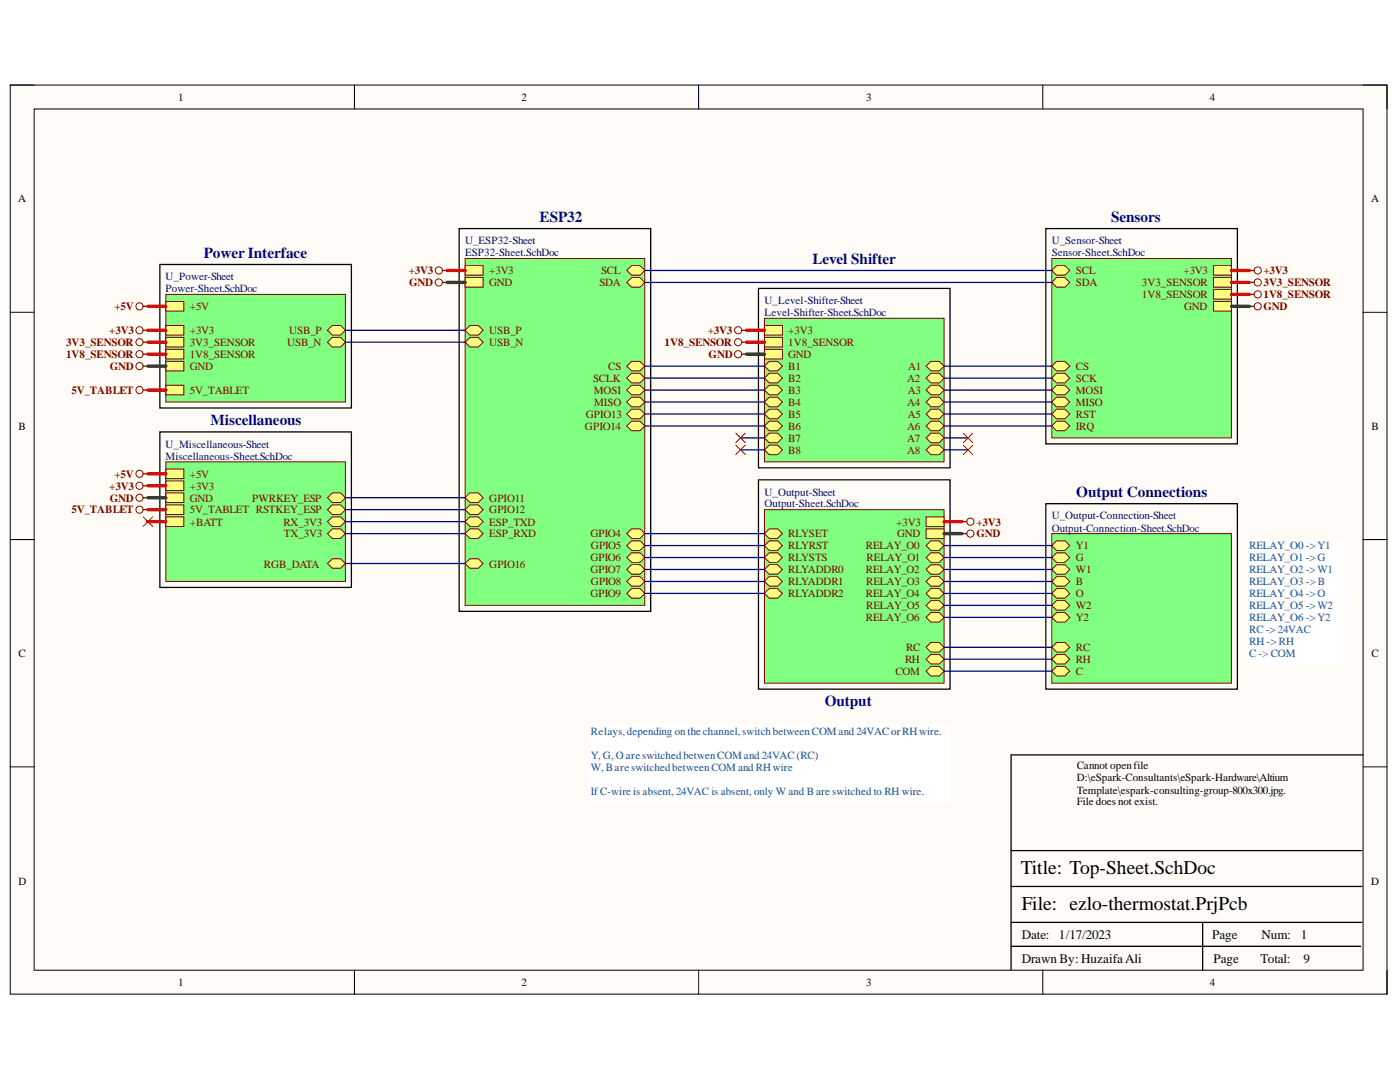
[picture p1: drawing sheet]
<svg xmlns="http://www.w3.org/2000/svg" width="279mm" height="216mm" viewBox="0 0 279 216" stroke-linecap="round" stroke-linejoin="round" font-family="sans-serif">
<path d="M2 17h274.8v181.4h-274.8z" fill-rule="evenodd" fill="#fffcf8"/>
<path d="M2 17h274.8v181.4h-274.8z" fill="none" stroke="#000" stroke-width=".2"/>
<path d="M6.8 21.7h265.2v171.9h-265.2z" fill-rule="evenodd" fill="#fffcf8"/>
<g fill="none" stroke="#000" stroke-width=".2">
<path d="M2 17h4.8M70.7 17v4.7M139.4 17v4.7M208.1 17v4.7M272 17h4.8v4.7M6.8 21.7h265.2v171.9h-265.2zM2 62.3h4.8M272 62.3h4.8M2 107.7h4.8M272 107.7h4.8M2 153h4.8M272 153h4.8"/>
<path d="M70.7 193.6v4.8M139.4 193.6v4.8M208.1 193.6v4.8M276.8 193.6v4.8"/>
</g>
<path d="M272 150.6h-70.2v43M201.8 176.9h70M201.8 169.7h70M201.8 188.8h69.8M201.8 184.1h70M240 184.1v9.5" fill="none" stroke="#000" stroke-width=".25"/>
<path d="M33.1 58.7h35.8v21.5h-35.8z" fill-rule="evenodd" fill="#80ff80"/>
<path d="M33.1 58.7h35.8v21.5h-35.8z" fill="none" stroke="#800000" stroke-width=".2"/>
<path d="M33.1 60.2h3.6v1.9h-3.6z" fill-rule="evenodd" fill="#ffff80"/>
<path d="M33.1 60.2h3.6v1.9h-3.6z" fill="none" stroke="#800000" stroke-width=".2"/>
<path d="M33.1 76.9h3.6v1.9h-3.6z" fill-rule="evenodd" fill="#ffff80"/>
<path d="M33.1 76.9h3.6v1.9h-3.6z" fill="none" stroke="#800000" stroke-width=".2"/>
<path d="M33.1 64.9h3.6v2h-3.6z" fill-rule="evenodd" fill="#ffff80"/>
<path d="M33.1 64.9h3.6v2h-3.6z" fill="none" stroke="#800000" stroke-width=".2"/>
<path d="M33.1 67.3h3.6v1.9h-3.6z" fill-rule="evenodd" fill="#ffff80"/>
<path d="M33.1 67.3h3.6v1.9h-3.6z" fill="none" stroke="#800000" stroke-width=".2"/>
<path d="M33.1 69.7h3.6v1.9h-3.6z" fill-rule="evenodd" fill="#ffff80"/>
<path d="M33.1 69.7h3.6v1.9h-3.6z" fill="none" stroke="#800000" stroke-width=".2"/>
<path d="M33.1 72.1h3.6v1.9h-3.6z" fill-rule="evenodd" fill="#ffff80"/>
<path d="M33.1 72.1h3.6v1.9h-3.6z" fill="none" stroke="#800000" stroke-width=".2"/>
<path d="M65.4 65.9l.9-1h1.7l.9 1-.9 1h-1.7z" fill-rule="evenodd" fill="#ffff80"/>
<path d="M65.4 65.9l.9-1h1.7l.9 1-.9 1h-1.7z" fill="none" stroke="#800000" stroke-width=".2"/>
<path d="M65.4 68.3l.9-1h1.7l.9 1-.9 .9h-1.7z" fill-rule="evenodd" fill="#ffff80"/>
<path d="M65.4 68.3l.9-1h1.7l.9 1-.9 .9h-1.7z" fill="none" stroke="#800000" stroke-width=".2"/>
<path d="M209.9 51.6h35.9v35.8h-35.9z" fill-rule="evenodd" fill="#80ff80"/>
<path d="M209.9 51.6h35.9v35.8h-35.9z" fill="none" stroke="#800000" stroke-width=".2"/>
<path d="M242.2 53h3.6v1.9h-3.6z" fill-rule="evenodd" fill="#ffff80"/>
<path d="M242.2 53h3.6v1.9h-3.6z" fill="none" stroke="#800000" stroke-width=".2"/>
<path d="M242.2 55.4h3.6v1.9h-3.6z" fill-rule="evenodd" fill="#ffff80"/>
<path d="M242.2 55.4h3.6v1.9h-3.6z" fill="none" stroke="#800000" stroke-width=".2"/>
<path d="M242.2 57.8h3.6v1.9h-3.6z" fill-rule="evenodd" fill="#ffff80"/>
<path d="M242.2 57.8h3.6v1.9h-3.6z" fill="none" stroke="#800000" stroke-width=".2"/>
<path d="M242.2 60.2h3.6v1.9h-3.6z" fill-rule="evenodd" fill="#ffff80"/>
<path d="M242.2 60.2h3.6v1.9h-3.6z" fill="none" stroke="#800000" stroke-width=".2"/>
<path d="M210.9 55.4h1.6l1 1-1 .9h-1.6l-1-.9z" fill-rule="evenodd" fill="#ffff80"/>
<path d="M210.9 55.4h1.6l1 1-1 .9h-1.6l-1-.9z" fill="none" stroke="#800000" stroke-width=".2"/>
<path d="M210.9 53h1.6l1 1-1 .9h-1.6l-1-.9z" fill-rule="evenodd" fill="#ffff80"/>
<path d="M210.9 53h1.6l1 1-1 .9h-1.6l-1-.9z" fill="none" stroke="#800000" stroke-width=".2"/>
<path d="M209.9 85l1-1h1.6l1 1-1 1h-1.6z" fill-rule="evenodd" fill="#ffff80"/>
<path d="M209.9 85l1-1h1.6l1 1-1 1h-1.6z" fill="none" stroke="#800000" stroke-width=".2"/>
<path d="M210.9 81.6h1.6l1 1-1 1h-1.6l-1-1z" fill-rule="evenodd" fill="#ffff80"/>
<path d="M210.9 81.6h1.6l1 1-1 1h-1.6l-1-1z" fill="none" stroke="#800000" stroke-width=".2"/>
<path d="M209.9 73.1l1-1h1.6l1 1-1 .9h-1.6z" fill-rule="evenodd" fill="#ffff80"/>
<path d="M209.9 73.1l1-1h1.6l1 1-1 .9h-1.6z" fill="none" stroke="#800000" stroke-width=".2"/>
<path d="M210.9 74.5h1.6l1 1-1 .9h-1.6l-1-.9z" fill-rule="evenodd" fill="#ffff80"/>
<path d="M210.9 74.5h1.6l1 1-1 .9h-1.6l-1-.9z" fill="none" stroke="#800000" stroke-width=".2"/>
<path d="M210.9 76.9h1.6l1 .9-1 1h-1.6l-1-1z" fill-rule="evenodd" fill="#ffff80"/>
<path d="M210.9 76.9h1.6l1 .9-1 1h-1.6l-1-1z" fill="none" stroke="#800000" stroke-width=".2"/>
<path d="M210.9 79.3h1.6l1 .9-1 1h-1.6l-1-1z" fill-rule="evenodd" fill="#ffff80"/>
<path d="M210.9 79.3h1.6l1 .9-1 1h-1.6l-1-1z" fill="none" stroke="#800000" stroke-width=".2"/>
<path d="M152.6 101.7h35.8v34.6h-35.8z" fill-rule="evenodd" fill="#80ff80"/>
<path d="M152.6 101.7h35.8v34.6h-35.8z" fill="none" stroke="#800000" stroke-width=".2"/>
<path d="M184.8 103.1h3.6v1.9h-3.6z" fill-rule="evenodd" fill="#ffff80"/>
<path d="M184.8 103.1h3.6v1.9h-3.6z" fill="none" stroke="#800000" stroke-width=".2"/>
<path d="M184.8 105.5h3.6v1.9h-3.6z" fill-rule="evenodd" fill="#ffff80"/>
<path d="M184.8 105.5h3.6v1.9h-3.6z" fill="none" stroke="#800000" stroke-width=".2"/>
<path d="M152.6 106.5l.9-1h1.7l.9 1-.9 .9h-1.7z" fill-rule="evenodd" fill="#ffff80"/>
<path d="M152.6 106.5l.9-1h1.7l.9 1-.9 .9h-1.7z" fill="none" stroke="#800000" stroke-width=".2"/>
<path d="M152.6 108.9l.9-1h1.7l.9 1-.9 .9h-1.7z" fill-rule="evenodd" fill="#ffff80"/>
<path d="M152.6 108.9l.9-1h1.7l.9 1-.9 .9h-1.7z" fill="none" stroke="#800000" stroke-width=".2"/>
<path d="M152.6 111.2l.9-.9h1.7l.9 .9-.9 1h-1.7z" fill-rule="evenodd" fill="#ffff80"/>
<path d="M152.6 111.2l.9-.9h1.7l.9 .9-.9 1h-1.7z" fill="none" stroke="#800000" stroke-width=".2"/>
<path d="M152.6 113.6l.9-.9h1.7l.9 .9-.9 1h-1.7z" fill-rule="evenodd" fill="#ffff80"/>
<path d="M152.6 113.6l.9-.9h1.7l.9 .9-.9 1h-1.7z" fill="none" stroke="#800000" stroke-width=".2"/>
<path d="M152.6 116l.9-.9h1.7l.9 .9-.9 1h-1.7z" fill-rule="evenodd" fill="#ffff80"/>
<path d="M152.6 116l.9-.9h1.7l.9 .9-.9 1h-1.7z" fill="none" stroke="#800000" stroke-width=".2"/>
<path d="M152.6 118.4l.9-.9h1.7l.9 .9-.9 1h-1.7z" fill-rule="evenodd" fill="#ffff80"/>
<path d="M152.6 118.4l.9-.9h1.7l.9 .9-.9 1h-1.7z" fill="none" stroke="#800000" stroke-width=".2"/>
<path d="M184.8 108.9l1-1h1.7l.9 1-.9 .9h-1.7z" fill-rule="evenodd" fill="#ffff80"/>
<path d="M184.8 108.9l1-1h1.7l.9 1-.9 .9h-1.7z" fill="none" stroke="#800000" stroke-width=".2"/>
<path d="M184.8 111.2l1-.9h1.7l.9 .9-.9 1h-1.7z" fill-rule="evenodd" fill="#ffff80"/>
<path d="M184.8 111.2l1-.9h1.7l.9 .9-.9 1h-1.7z" fill="none" stroke="#800000" stroke-width=".2"/>
<path d="M184.8 113.6l1-.9h1.7l.9 .9-.9 1h-1.7z" fill-rule="evenodd" fill="#ffff80"/>
<path d="M184.8 113.6l1-.9h1.7l.9 .9-.9 1h-1.7z" fill="none" stroke="#800000" stroke-width=".2"/>
<path d="M185.8 115.1h1.7l.9 .9-.9 1h-1.7l-1-1z" fill-rule="evenodd" fill="#ffff80"/>
<path d="M185.8 115.1h1.7l.9 .9-.9 1h-1.7l-1-1z" fill="none" stroke="#800000" stroke-width=".2"/>
<path d="M185.8 117.5h1.7l.9 .9-.9 1h-1.7l-1-1z" fill-rule="evenodd" fill="#ffff80"/>
<path d="M185.8 117.5h1.7l.9 .9-.9 1h-1.7l-1-1z" fill="none" stroke="#800000" stroke-width=".2"/>
<path d="M185.8 119.8h1.7l.9 1-.9 1h-1.7l-1-1z" fill-rule="evenodd" fill="#ffff80"/>
<path d="M185.8 119.8h1.7l.9 1-.9 1h-1.7l-1-1z" fill="none" stroke="#800000" stroke-width=".2"/>
<path d="M185.8 122.2h1.7l.9 1-.9 .9h-1.7l-1-.9z" fill-rule="evenodd" fill="#ffff80"/>
<path d="M185.8 122.2h1.7l.9 1-.9 .9h-1.7l-1-.9z" fill="none" stroke="#800000" stroke-width=".2"/>
<path d="M184.8 129.1l1-.9h1.7l.9 .9-.9 1h-1.7z" fill-rule="evenodd" fill="#ffff80"/>
<path d="M184.8 129.1l1-.9h1.7l.9 .9-.9 1h-1.7z" fill="none" stroke="#800000" stroke-width=".2"/>
<path d="M184.8 131.5l1-.9h1.7l.9 .9-.9 1h-1.7z" fill-rule="evenodd" fill="#ffff80"/>
<path d="M184.8 131.5l1-.9h1.7l.9 .9-.9 1h-1.7z" fill="none" stroke="#800000" stroke-width=".2"/>
<path d="M184.8 133.9l1-.9h1.7l.9 .9-.9 1h-1.7z" fill-rule="evenodd" fill="#ffff80"/>
<path d="M184.8 133.9l1-.9h1.7l.9 .9-.9 1h-1.7z" fill="none" stroke="#800000" stroke-width=".2"/>
<path d="M209.9 106.5h35.9v29.8h-35.9z" fill-rule="evenodd" fill="#80ff80"/>
<path d="M209.9 106.5h35.9v29.8h-35.9z" fill="none" stroke="#800000" stroke-width=".2"/>
<path d="M209.9 108.9l1-1h1.6l1 1-1 .9h-1.6z" fill-rule="evenodd" fill="#ffff80"/>
<path d="M209.9 108.9l1-1h1.6l1 1-1 .9h-1.6z" fill="none" stroke="#800000" stroke-width=".2"/>
<path d="M209.9 111.2l1-.9h1.6l1 .9-1 1h-1.6z" fill-rule="evenodd" fill="#ffff80"/>
<path d="M209.9 111.2l1-.9h1.6l1 .9-1 1h-1.6z" fill="none" stroke="#800000" stroke-width=".2"/>
<path d="M209.9 113.6l1-.9h1.6l1 .9-1 1h-1.6z" fill-rule="evenodd" fill="#ffff80"/>
<path d="M209.9 113.6l1-.9h1.6l1 .9-1 1h-1.6z" fill="none" stroke="#800000" stroke-width=".2"/>
<path d="M209.9 129.1l1-.9h1.6l1 .9-1 1h-1.6z" fill-rule="evenodd" fill="#ffff80"/>
<path d="M209.9 129.1l1-.9h1.6l1 .9-1 1h-1.6z" fill="none" stroke="#800000" stroke-width=".2"/>
<path d="M209.9 131.5l1-.9h1.6l1 .9-1 1h-1.6z" fill-rule="evenodd" fill="#ffff80"/>
<path d="M209.9 131.5l1-.9h1.6l1 .9-1 1h-1.6z" fill="none" stroke="#800000" stroke-width=".2"/>
<path d="M210.9 115.1h1.6l1 .9-1 1h-1.6l-1-1z" fill-rule="evenodd" fill="#ffff80"/>
<path d="M210.9 115.1h1.6l1 .9-1 1h-1.6l-1-1z" fill="none" stroke="#800000" stroke-width=".2"/>
<path d="M210.9 117.5h1.6l1 .9-1 1h-1.6l-1-1z" fill-rule="evenodd" fill="#ffff80"/>
<path d="M210.9 117.5h1.6l1 .9-1 1h-1.6l-1-1z" fill="none" stroke="#800000" stroke-width=".2"/>
<path d="M210.9 119.8h1.6l1 1-1 1h-1.6l-1-1z" fill-rule="evenodd" fill="#ffff80"/>
<path d="M210.9 119.8h1.6l1 1-1 1h-1.6l-1-1z" fill="none" stroke="#800000" stroke-width=".2"/>
<path d="M210.9 122.2h1.6l1 1-1 .9h-1.6l-1-.9z" fill-rule="evenodd" fill="#ffff80"/>
<path d="M210.9 122.2h1.6l1 1-1 .9h-1.6l-1-.9z" fill="none" stroke="#800000" stroke-width=".2"/>
<path d="M209.9 133.9l1-.9h1.6l1 .9-1 1h-1.6z" fill-rule="evenodd" fill="#ffff80"/>
<path d="M209.9 133.9l1-.9h1.6l1 .9-1 1h-1.6z" fill="none" stroke="#800000" stroke-width=".2"/>
<path d="M152.6 63.5h35.8v28.7h-35.8z" fill-rule="evenodd" fill="#80ff80"/>
<path d="M152.6 63.5h35.8v28.7h-35.8z" fill="none" stroke="#800000" stroke-width=".2"/>
<path d="M152.6 64.9h3.5v2h-3.5z" fill-rule="evenodd" fill="#ffff80"/>
<path d="M152.6 64.9h3.5v2h-3.5z" fill="none" stroke="#800000" stroke-width=".2"/>
<path d="M152.6 67.3h3.5v1.9h-3.5z" fill-rule="evenodd" fill="#ffff80"/>
<path d="M152.6 67.3h3.5v1.9h-3.5z" fill="none" stroke="#800000" stroke-width=".2"/>
<path d="M152.6 69.7h3.5v1.9h-3.5z" fill-rule="evenodd" fill="#ffff80"/>
<path d="M152.6 69.7h3.5v1.9h-3.5z" fill="none" stroke="#800000" stroke-width=".2"/>
<path d="M184.8 73.1l1-1h1.7l.9 1-.9 .9h-1.7z" fill-rule="evenodd" fill="#ffff80"/>
<path d="M184.8 73.1l1-1h1.7l.9 1-.9 .9h-1.7z" fill="none" stroke="#800000" stroke-width=".2"/>
<path d="M185.8 74.5h1.7l.9 1-.9 .9h-1.7l-1-.9z" fill-rule="evenodd" fill="#ffff80"/>
<path d="M185.8 74.5h1.7l.9 1-.9 .9h-1.7l-1-.9z" fill="none" stroke="#800000" stroke-width=".2"/>
<path d="M185.8 76.9h1.7l.9 .9-.9 1h-1.7l-1-1z" fill-rule="evenodd" fill="#ffff80"/>
<path d="M185.8 76.9h1.7l.9 .9-.9 1h-1.7l-1-1z" fill="none" stroke="#800000" stroke-width=".2"/>
<path d="M185.8 79.3h1.7l.9 .9-.9 1h-1.7l-1-1z" fill-rule="evenodd" fill="#ffff80"/>
<path d="M185.8 79.3h1.7l.9 .9-.9 1h-1.7l-1-1z" fill="none" stroke="#800000" stroke-width=".2"/>
<path d="M185.8 81.6h1.7l.9 1-.9 1h-1.7l-1-1z" fill-rule="evenodd" fill="#ffff80"/>
<path d="M185.8 81.6h1.7l.9 1-.9 1h-1.7l-1-1z" fill="none" stroke="#800000" stroke-width=".2"/>
<path d="M184.8 85l1-1h1.7l.9 1-.9 1h-1.7z" fill-rule="evenodd" fill="#ffff80"/>
<path d="M184.8 85l1-1h1.7l.9 1-.9 1h-1.7z" fill="none" stroke="#800000" stroke-width=".2"/>
<path d="M184.8 87.4l1-1h1.7l.9 1-.9 .9h-1.7z" fill-rule="evenodd" fill="#ffff80"/>
<path d="M184.8 87.4l1-1h1.7l.9 1-.9 .9h-1.7z" fill="none" stroke="#800000" stroke-width=".2"/>
<path d="M184.8 89.8l1-1h1.7l.9 1-.9 .9h-1.7z" fill-rule="evenodd" fill="#ffff80"/>
<path d="M184.8 89.8l1-1h1.7l.9 1-.9 .9h-1.7z" fill="none" stroke="#800000" stroke-width=".2"/>
<path d="M152.6 73.1l.9-1h1.7l.9 1-.9 .9h-1.7z" fill-rule="evenodd" fill="#ffff80"/>
<path d="M152.6 73.1l.9-1h1.7l.9 1-.9 .9h-1.7z" fill="none" stroke="#800000" stroke-width=".2"/>
<path d="M152.6 75.4l.9-.9h1.7l.9 .9-.9 1h-1.7z" fill-rule="evenodd" fill="#ffff80"/>
<path d="M152.6 75.4l.9-.9h1.7l.9 .9-.9 1h-1.7z" fill="none" stroke="#800000" stroke-width=".2"/>
<path d="M152.6 77.8l.9-.9h1.7l.9 .9-.9 1h-1.7z" fill-rule="evenodd" fill="#ffff80"/>
<path d="M152.6 77.8l.9-.9h1.7l.9 .9-.9 1h-1.7z" fill="none" stroke="#800000" stroke-width=".2"/>
<path d="M152.6 80.2l.9-.9h1.7l.9 .9-.9 1h-1.7z" fill-rule="evenodd" fill="#ffff80"/>
<path d="M152.6 80.2l.9-.9h1.7l.9 .9-.9 1h-1.7z" fill="none" stroke="#800000" stroke-width=".2"/>
<path d="M152.6 82.6l.9-.9h1.7l.9 .9-.9 1h-1.7z" fill-rule="evenodd" fill="#ffff80"/>
<path d="M152.6 82.6l.9-.9h1.7l.9 .9-.9 1h-1.7z" fill="none" stroke="#800000" stroke-width=".2"/>
<path d="M152.6 85l.9-1h1.7l.9 1-.9 1h-1.7z" fill-rule="evenodd" fill="#ffff80"/>
<path d="M152.6 85l.9-1h1.7l.9 1-.9 1h-1.7z" fill="none" stroke="#800000" stroke-width=".2"/>
<path d="M152.6 87.4l.9-1h1.7l.9 1-.9 .9h-1.7z" fill-rule="evenodd" fill="#ffff80"/>
<path d="M152.6 87.4l.9-1h1.7l.9 1-.9 .9h-1.7z" fill="none" stroke="#800000" stroke-width=".2"/>
<path d="M152.6 89.8l.9-1h1.7l.9 1-.9 .9h-1.7z" fill-rule="evenodd" fill="#ffff80"/>
<path d="M152.6 89.8l.9-1h1.7l.9 1-.9 .9h-1.7z" fill="none" stroke="#800000" stroke-width=".2"/>
<path d="M92.8 51.6h35.9v69.2h-35.9z" fill-rule="evenodd" fill="#80ff80"/>
<path d="M92.8 51.6h35.9v69.2h-35.9z" fill="none" stroke="#800000" stroke-width=".2"/>
<path d="M92.8 53h3.6v1.9h-3.6z" fill-rule="evenodd" fill="#ffff80"/>
<path d="M92.8 53h3.6v1.9h-3.6z" fill="none" stroke="#800000" stroke-width=".2"/>
<path d="M92.8 55.4h3.6v1.9h-3.6z" fill-rule="evenodd" fill="#ffff80"/>
<path d="M92.8 55.4h3.6v1.9h-3.6z" fill="none" stroke="#800000" stroke-width=".2"/>
<path d="M92.8 65.9l1-1h1.7l.9 1-.9 1h-1.7z" fill-rule="evenodd" fill="#ffff80"/>
<path d="M92.8 65.9l1-1h1.7l.9 1-.9 1h-1.7z" fill="none" stroke="#800000" stroke-width=".2"/>
<path d="M92.8 68.3l1-1h1.7l.9 1-.9 .9h-1.7z" fill-rule="evenodd" fill="#ffff80"/>
<path d="M92.8 68.3l1-1h1.7l.9 1-.9 .9h-1.7z" fill="none" stroke="#800000" stroke-width=".2"/>
<path d="M92.8 99.3l1-.9h1.7l.9 .9-.9 1h-1.7z" fill-rule="evenodd" fill="#ffff80"/>
<path d="M92.8 99.3l1-.9h1.7l.9 .9-.9 1h-1.7z" fill="none" stroke="#800000" stroke-width=".2"/>
<path d="M92.8 101.7l1-1h1.7l.9 1-.9 1h-1.7z" fill-rule="evenodd" fill="#ffff80"/>
<path d="M92.8 101.7l1-1h1.7l.9 1-.9 1h-1.7z" fill="none" stroke="#800000" stroke-width=".2"/>
<path d="M92.8 104.1l1-1h1.7l.9 1-.9 .9h-1.7z" fill-rule="evenodd" fill="#ffff80"/>
<path d="M92.8 104.1l1-1h1.7l.9 1-.9 .9h-1.7z" fill="none" stroke="#800000" stroke-width=".2"/>
<path d="M92.8 106.5l1-1h1.7l.9 1-.9 .9h-1.7z" fill-rule="evenodd" fill="#ffff80"/>
<path d="M92.8 106.5l1-1h1.7l.9 1-.9 .9h-1.7z" fill="none" stroke="#800000" stroke-width=".2"/>
<path d="M92.8 112.4l1-.9h1.7l.9 .9-.9 1h-1.7z" fill-rule="evenodd" fill="#ffff80"/>
<path d="M92.8 112.4l1-.9h1.7l.9 .9-.9 1h-1.7z" fill="none" stroke="#800000" stroke-width=".2"/>
<path d="M125.1 54l.9-1h1.7l1 1-1 .9h-1.7z" fill-rule="evenodd" fill="#ffff80"/>
<path d="M125.1 54l.9-1h1.7l1 1-1 .9h-1.7z" fill="none" stroke="#800000" stroke-width=".2"/>
<path d="M125.1 56.4l.9-1h1.7l1 1-1 .9h-1.7z" fill-rule="evenodd" fill="#ffff80"/>
<path d="M125.1 56.4l.9-1h1.7l1 1-1 .9h-1.7z" fill="none" stroke="#800000" stroke-width=".2"/>
<path d="M125.1 73.1l.9-1h1.7l1 1-1 .9h-1.7z" fill-rule="evenodd" fill="#ffff80"/>
<path d="M125.1 73.1l.9-1h1.7l1 1-1 .9h-1.7z" fill="none" stroke="#800000" stroke-width=".2"/>
<path d="M125.1 75.4l.9-.9h1.7l1 .9-1 1h-1.7z" fill-rule="evenodd" fill="#ffff80"/>
<path d="M125.1 75.4l.9-.9h1.7l1 .9-1 1h-1.7z" fill="none" stroke="#800000" stroke-width=".2"/>
<path d="M125.1 77.8l.9-.9h1.7l1 .9-1 1h-1.7z" fill-rule="evenodd" fill="#ffff80"/>
<path d="M125.1 77.8l.9-.9h1.7l1 .9-1 1h-1.7z" fill="none" stroke="#800000" stroke-width=".2"/>
<path d="M125.1 80.2l.9-.9h1.7l1 .9-1 1h-1.7z" fill-rule="evenodd" fill="#ffff80"/>
<path d="M125.1 80.2l.9-.9h1.7l1 .9-1 1h-1.7z" fill="none" stroke="#800000" stroke-width=".2"/>
<path d="M125.1 82.6l.9-.9h1.7l1 .9-1 1h-1.7z" fill-rule="evenodd" fill="#ffff80"/>
<path d="M125.1 82.6l.9-.9h1.7l1 .9-1 1h-1.7z" fill="none" stroke="#800000" stroke-width=".2"/>
<path d="M125.1 85l.9-1h1.7l1 1-1 1h-1.7z" fill-rule="evenodd" fill="#ffff80"/>
<path d="M125.1 85l.9-1h1.7l1 1-1 1h-1.7z" fill="none" stroke="#800000" stroke-width=".2"/>
<path d="M125.1 106.5l.9-1h1.7l1 1-1 .9h-1.7z" fill-rule="evenodd" fill="#ffff80"/>
<path d="M125.1 106.5l.9-1h1.7l1 1-1 .9h-1.7z" fill="none" stroke="#800000" stroke-width=".2"/>
<path d="M125.1 108.9l.9-1h1.7l1 1-1 .9h-1.7z" fill-rule="evenodd" fill="#ffff80"/>
<path d="M125.1 108.9l.9-1h1.7l1 1-1 .9h-1.7z" fill="none" stroke="#800000" stroke-width=".2"/>
<path d="M125.1 111.2l.9-.9h1.7l1 .9-1 1h-1.7z" fill-rule="evenodd" fill="#ffff80"/>
<path d="M125.1 111.2l.9-.9h1.7l1 .9-1 1h-1.7z" fill="none" stroke="#800000" stroke-width=".2"/>
<path d="M125.1 113.6l.9-.9h1.7l1 .9-1 1h-1.7z" fill-rule="evenodd" fill="#ffff80"/>
<path d="M125.1 113.6l.9-.9h1.7l1 .9-1 1h-1.7z" fill="none" stroke="#800000" stroke-width=".2"/>
<path d="M125.1 116l.9-.9h1.7l1 .9-1 1h-1.7z" fill-rule="evenodd" fill="#ffff80"/>
<path d="M125.1 116l.9-.9h1.7l1 .9-1 1h-1.7z" fill="none" stroke="#800000" stroke-width=".2"/>
<path d="M125.1 118.4l.9-.9h1.7l1 .9-1 1h-1.7z" fill-rule="evenodd" fill="#ffff80"/>
<g fill="none" stroke="#800000" stroke-width=".2">
<path d="M125.1 118.4l.9-.9h1.7l1 .9-1 1h-1.7z"/>
<circle cx="87.6" cy="54" r=".72"/>
<circle cx="87.6" cy="56.4" r=".72"/>
<circle cx="251" cy="54" r=".72"/>
<circle cx="251" cy="56.4" r=".72"/>
<circle cx="251" cy="58.7" r=".72"/>
<circle cx="27.8" cy="73.1" r=".72"/>
<circle cx="27.8" cy="70.7" r=".72"/>
<circle cx="27.8" cy="61.1" r=".72"/>
<circle cx="27.8" cy="65.9" r=".72"/>
<circle cx="27.8" cy="68.3" r=".72"/>
<circle cx="27.8" cy="77.8" r=".72"/>
<circle cx="147.3" cy="70.7" r=".72"/>
<circle cx="147.3" cy="65.9" r=".72"/>
<circle cx="147.3" cy="68.3" r=".72"/>
<circle cx="251" cy="61.1" r=".72"/>
<circle cx="27.8" cy="94.5" r=".72"/>
<circle cx="27.8" cy="96.9" r=".72"/>
<circle cx="27.8" cy="99.3" r=".72"/>
<circle cx="27.8" cy="101.7" r=".72"/>
</g>
<g fill="none" stroke="#800000" stroke-width=".25">
<path d="M88.3 54h.9M88.3 56.4h.9M249.3 54h1M249.3 56.4h1M249.3 58.7h1M28.6 65.9h.9M28.6 73.1h.9M28.6 70.7h.9M28.6 61.1h.9M28.6 68.3h.9M28.6 77.8h.9M148 65.9h1"/>
<path d="M148 70.7h1M148 68.3h1M249.3 61.1h1M28.6 96.9h.9M28.6 99.3h.9M28.6 94.5h.9M28.6 101.7h.9"/>
</g>
<path d="M146.8 86.4l1.9 1.9M146.8 88.8l1.9 1.9M148.7 86.4l-1.9 1.9M148.7 88.8l-1.9 1.9M192.2 86.4l1.9 1.9M192.2 88.8l1.9 1.9M194.1 86.4l-1.9 1.9M194.1 88.8l-1.9 1.9" fill="none" stroke="#f00" stroke-width=".2"/>
<path d="M33.1 92.2h35.8v23.8h-35.8z" fill-rule="evenodd" fill="#80ff80"/>
<path d="M33.1 92.2h35.8v23.8h-35.8z" fill="none" stroke="#800000" stroke-width=".2"/>
<path d="M33.1 93.6h3.6v1.9h-3.6z" fill-rule="evenodd" fill="#ffff80"/>
<path d="M33.1 93.6h3.6v1.9h-3.6z" fill="none" stroke="#800000" stroke-width=".2"/>
<path d="M33.1 96h3.6v1.9h-3.6z" fill-rule="evenodd" fill="#ffff80"/>
<path d="M33.1 96h3.6v1.9h-3.6z" fill="none" stroke="#800000" stroke-width=".2"/>
<path d="M33.1 98.4h3.6v1.9h-3.6z" fill-rule="evenodd" fill="#ffff80"/>
<path d="M33.1 98.4h3.6v1.9h-3.6z" fill="none" stroke="#800000" stroke-width=".2"/>
<path d="M33.1 100.7h3.6v2h-3.6z" fill-rule="evenodd" fill="#ffff80"/>
<path d="M33.1 100.7h3.6v2h-3.6z" fill="none" stroke="#800000" stroke-width=".2"/>
<path d="M65.4 99.3l.9-.9h1.7l.9 .9-.9 1h-1.7z" fill-rule="evenodd" fill="#ffff80"/>
<path d="M65.4 99.3l.9-.9h1.7l.9 .9-.9 1h-1.7z" fill="none" stroke="#800000" stroke-width=".2"/>
<path d="M65.4 101.7l.9-1h1.7l.9 1-.9 1h-1.7z" fill-rule="evenodd" fill="#ffff80"/>
<path d="M65.4 101.7l.9-1h1.7l.9 1-.9 1h-1.7z" fill="none" stroke="#800000" stroke-width=".2"/>
<path d="M65.4 104.1l.9-1h1.7l.9 1-.9 .9h-1.7z" fill-rule="evenodd" fill="#ffff80"/>
<path d="M65.4 104.1l.9-1h1.7l.9 1-.9 .9h-1.7z" fill="none" stroke="#800000" stroke-width=".2"/>
<path d="M65.4 106.5l.9-1h1.7l.9 1-.9 .9h-1.7z" fill-rule="evenodd" fill="#ffff80"/>
<path d="M65.4 106.5l.9-1h1.7l.9 1-.9 .9h-1.7z" fill="none" stroke="#800000" stroke-width=".2"/>
<path d="M65.4 112.4l.9-.9h1.7l.9 .9-.9 1h-1.7z" fill-rule="evenodd" fill="#ffff80"/>
<path d="M65.4 112.4l.9-.9h1.7l.9 .9-.9 1h-1.7z" fill="none" stroke="#800000" stroke-width=".2"/>
<path d="M33.1 103.1h3.6v1.9h-3.6z" fill-rule="evenodd" fill="#ffff80"/>
<g fill="none" stroke="#800000" stroke-width=".2">
<path d="M33.1 103.1h3.6v1.9h-3.6z"/>
<circle cx="193.7" cy="104.1" r=".71"/>
<circle cx="193.7" cy="106.5" r=".72"/>
</g>
<path d="M28.6 103.1l1.9 1.9M30.5 103.1l-1.9 1.9" fill="none" stroke="#f00" stroke-width=".2"/>
<path d="M31.9 52.8h38.2v28.6h-38.2zM91.6 45.6h38.3v76.4h-38.3zM151.4 57.6h38.2v35.7h-38.2zM208.7 45.6h38.2v43h-38.2zM31.9 86.2h38.2v31h-38.2zM151.4 95.7h38.2v41.8h-38.2zM208.7 100.5h38.2v37h-38.2z" fill="none" stroke="#000" stroke-width=".25"/>
<path d="M192 104.1h.9M192 106.5h.9" fill="none" stroke="#800000" stroke-width=".25"/>
<g fill="none" stroke="#f00" stroke-width=".68">
<path d="M89.2 54h3.6M245.8 54h3.5M245.8 56.4h3.5M245.8 58.7h3.5M29.5 65.9h3.6M29.5 68.3h3.6M29.5 70.7h3.6M29.5 61.1h3.6M29.5 77.8h3.6M149 65.9h3.6M149 68.3h3.6M29.5 96.9h3.6"/>
<path d="M29.5 94.5h3.6M29.5 101.7h3.6M29.5 104.1h3.6M188.4 104.1h3.6"/>
</g>
<path d="M89.2 56.4h3.6M29.5 73.1h3.6M149 70.7h3.6M245.8 61.1h3.5M29.5 99.3h3.6M188.4 106.5h3.6" fill="none" stroke="#274e13" stroke-width=".68"/>
<g fill="none" stroke="#000080" stroke-width=".25">
<path d="M128.7 54h81.2M128.7 56.4h81.2M68.9 65.9h23.9M68.9 68.3h23.9M128.7 73.1h23.9M128.7 75.4h23.9M128.7 77.8h23.9M188.4 73.1h21.5M188.4 75.5h21.5M188.4 77.8h21.5M68.9 99.3h23.9M128.7 80.2h23.9"/>
<path d="M128.7 82.6h23.9M128.7 85h23.9M147.8 87.4h4.8M147.8 89.8h4.8M188.4 80.2h21.5M188.4 82.6h21.5M188.4 85h21.5M188.4 87.4h4.8M188.4 89.8h4.8M68.9 101.7h23.9M68.9 104.1h23.9M68.9 106.5h23.9"/>
<path d="M68.9 112.4h23.9M128.7 106.5h23.9M128.7 108.9h23.9M128.7 111.2h23.9M128.7 113.6h23.9M128.7 118.4h23.9M128.7 116h23.9M188.4 108.9h21.5M188.4 111.2h21.5M188.4 113.6h21.5M188.4 116h21.5M188.4 118.4h21.5"/>
<path d="M188.4 120.8h21.5M188.4 123.2h21.5M188.4 129.1h21.5M188.4 131.5h21.5M188.4 133.9h21.5"/>
</g>
<path d="M117.9 144.7h71.7v15.5h-71.7z" fill-rule="evenodd" fill="#fff"/>
<path d="M117.9 144.7h71.7v15.5h-71.7z" fill="none" stroke="#fff" stroke-width=".2"/>
<path d="M249.3 107.7h19.1v25h-19.1z" fill-rule="evenodd" fill="#fff"/>
<path d="M249.3 107.7h19.1v25h-19.1z" fill="none" stroke="#fff" stroke-width=".2"/>
<g font-size="3.9">
<text x="203.7" y="174.4">Title: Top-Sheet.SchDoc</text>
<text x="203.9" y="181.6">File: ezlo-thermostat.PrjPcb</text>
</g>
<g font-size="3" fill="#0b0b8e">
<text x="107.7" y="44.2">ESP32</text>
<text x="221.7" y="44.2">Sensors</text>
<text x="40.7" y="51.4">Power Interface</text>
<text x="162.1" y="52.6">Level Shifter</text>
<text x="42" y="84.9">Miscellaneous</text>
<text x="214.8" y="99.1">Output Connections</text>
<text x="164.6" y="140.9">Output</text>
</g>
<g font-size="2.6">
<text x="203.9" y="187.3">Date:</text>
<text x="211.3" y="187.3">1/17/2023</text>
<text x="241.9" y="187.3">Page</text>
<text x="251.7" y="187.3">Num:</text>
<text x="259.6" y="187.3">1</text>
<text x="203.9" y="192.1">Drawn By: HuzaifaAli</text>
<text x="242.2" y="192.1">Page</text>
<text x="251.6" y="192.1">Total:</text>
<text x="260.1" y="192.1">9</text>
</g>
<g font-size="2.2">
<text x="35.6" y="20.1">1</text>
<text x="104.1" y="20.1">2</text>
<text x="172.9" y="20.1">3</text>
<text x="241.4" y="20.1">4</text>
<text x="3.6" y="40.4">A</text>
<text x="273.6" y="40.4">A</text>
<text x="3.7" y="85.7">B</text>
<text x="273.7" y="85.7">B</text>
<text x="3.7" y="131.1">C</text>
<text x="273.7" y="131.1">C</text>
<text x="214.9" y="153.5">Cannot openfile</text>
<text x="214.9" y="155.9">D:\eSpark-Consultants\eSpark-Hardware\Altium</text>
<text x="214.9" y="158.3">Template\espark-consulting-group-800x300.jpg.</text>
<text x="214.9" y="160.7">File does not exist.</text>
<text x="3.7" y="176.5">D</text>
<text x="273.6" y="176.5">D</text>
<text x="35.6" y="196.8">1</text>
<text x="104.1" y="196.8">2</text>
<text x="172.9" y="196.8">3</text>
<text x="241.4" y="196.8">4</text>
</g>
<g font-size="2.2" fill="#000080">
<text x="92.8" y="48.7">U_ESP32-Sheet</text>
<text x="92.8" y="51.2">ESP32-Sheet.SchDoc</text>
<text x="209.9" y="48.7">U_Sensor-Sheet</text>
<text x="209.9" y="51.2">Sensor-Sheet.SchDoc</text>
<text x="33.1" y="55.9">U_Power-Sheet</text>
<text x="33.1" y="58.3">Power-Sheet.SchDoc</text>
<text x="152.6" y="60.7">U_Level-Shifter-Sheet</text>
<text x="152.6" y="63.1">Level-Shifter-Sheet.SchDoc</text>
<text x="33.1" y="89.3">U_Miscellaneous-Sheet</text>
<text x="33.1" y="91.7">Miscellaneous-Sheet.SchDoc</text>
<text x="152.6" y="98.9">U_Output-Sheet</text>
<text x="152.6" y="101.3">Output-Sheet.SchDoc</text>
<text x="209.9" y="103.6">U_Output-Connection-Sheet</text>
<text x="209.9" y="106.1">Output-Connection-Sheet.SchDoc</text>
</g>
<g font-size="2.2" fill="#800000">
<text x="81.6" y="54.7">+3V3</text>
<text x="81.7" y="57.1">GND</text>
<text x="97.6" y="54.7">+3V3</text>
<text x="97.6" y="57.1">GND</text>
<text x="119.6" y="57.1">SDA</text>
<text x="120" y="54.7">SCL</text>
<text x="214.7" y="57.1">SDA</text>
<text x="214.7" y="54.7">SCL</text>
<text x="227.9" y="57.1">3V3_SENSOR</text>
<text x="227.9" y="59.5">1V8_SENSOR</text>
<text x="236.2" y="54.7">+3V3</text>
<text x="252.2" y="54.7">+3V3</text>
<text x="252.2" y="57.1">3V3_SENSOR</text>
<text x="252.2" y="59.5">1V8_SENSOR</text>
<text x="22.8" y="61.9">+5V</text>
<text x="37.9" y="61.9">+5V</text>
<text x="236.4" y="61.9">GND</text>
<text x="252.2" y="61.9">GND</text>
<text x="13.2" y="69.1">3V3_SENSOR</text>
<text x="13.2" y="71.4">1V8_SENSOR</text>
<text x="21.8" y="66.6">+3V3</text>
<text x="37.9" y="66.6">+3V3</text>
<text x="37.9" y="69.1">3V3_SENSOR</text>
<text x="37.9" y="71.4">1V8_SENSOR</text>
<text x="57.3" y="69.1">USB_N</text>
<text x="57.7" y="66.6">USB_P</text>
<text x="97.6" y="66.6">USB_P</text>
<text x="97.6" y="69.1">USB_N</text>
<text x="132.6" y="69.1">1V8_SENSOR</text>
<text x="141.3" y="66.6">+3V3</text>
<text x="141.4" y="71.4">GND</text>
<text x="157.3" y="66.6">+3V3</text>
<text x="157.3" y="69.1">1V8_SENSOR</text>
<text x="157.3" y="71.4">GND</text>
<text x="21.9" y="73.8">GND</text>
<text x="37.9" y="73.8">GND</text>
<text x="118.3" y="76.2">SCLK</text>
<text x="121.4" y="73.8">CS</text>
<text x="157.3" y="73.8">B1</text>
<text x="157.3" y="76.2">B2</text>
<text x="181.1" y="76.2">A2</text>
<text x="181.2" y="73.8">A1</text>
<text x="214.7" y="73.8">CS</text>
<text x="214.7" y="76.2">SCK</text>
<text x="14.3" y="78.6">5V_TABLET</text>
<text x="37.9" y="78.6">5V_TABLET</text>
<text x="116.9" y="83.3">GPIO13</text>
<text x="118.5" y="78.6">MOSI</text>
<text x="118.6" y="81">MISO</text>
<text x="157.3" y="78.6">B3</text>
<text x="157.3" y="81">B4</text>
<text x="157.3" y="83.3">B5</text>
<text x="181.1" y="81">A4</text>
<text x="181.2" y="78.6">A3</text>
<text x="181.2" y="83.3">A5</text>
<text x="214.7" y="83.3">RST</text>
<text x="214.7" y="78.6">MOSI</text>
<text x="214.7" y="81">MISO</text>
<text x="116.7" y="85.7">GPIO14</text>
<text x="157.3" y="85.7">B6</text>
<text x="157.3" y="88.2">B7</text>
<text x="181.1" y="85.7">A6</text>
<text x="181.1" y="88.2">A7</text>
<text x="214.7" y="85.7">IRQ</text>
<text x="22.8" y="95.3">+5V</text>
<text x="37.9" y="95.3">+5V</text>
<text x="157.3" y="90.5">B8</text>
<text x="181.1" y="90.5">A8</text>
<text x="21.8" y="97.7">+3V3</text>
<text x="21.9" y="100.1">GND</text>
<text x="37.9" y="97.7">+3V3</text>
<text x="37.9" y="100.1">GND</text>
<text x="50.3" y="100.1">PWRKEY_ESP</text>
<text x="97.6" y="100.1">GPIO11</text>
<text x="14.3" y="102.4">5V_TABLET</text>
<text x="37.9" y="102.4">5V_TABLET RSTKEY_ESP</text>
<text x="37.9" y="104.9">+BATT</text>
<text x="56.6" y="104.9">RX_3V3</text>
<text x="56.6" y="107.2">TX_3V3</text>
<text x="97.6" y="102.4">GPIO12</text>
<text x="97.6" y="104.9">ESP_TXD</text>
<text x="97.6" y="107.2">ESP_RXD</text>
<text x="117.8" y="107.2">GPIO4</text>
<text x="157.3" y="107.2">RLYSET</text>
<text x="178.9" y="104.9">+3V3</text>
<text x="179" y="107.2">GND</text>
<text x="194.9" y="104.9">+3V3</text>
<text x="194.9" y="107.2">GND</text>
<text x="52.7" y="113.2">RGB_DATA</text>
<text x="97.6" y="113.2">GPIO16</text>
<text x="117.8" y="112">GPIO6</text>
<text x="117.9" y="109.6">GPIO5</text>
<text x="157.3" y="109.6">RLYRST</text>
<text x="157.3" y="112">RLYSTS</text>
<text x="172.8" y="109.6">RELAY_O0</text>
<text x="173" y="112">RELAY_O1</text>
<text x="214.7" y="109.6">Y1</text>
<text x="214.7" y="112">G</text>
<text x="117.8" y="114.4">GPIO7</text>
<text x="117.8" y="119.2">GPIO9</text>
<text x="117.9" y="116.8">GPIO8</text>
<text x="157.3" y="114.4">RLYADDR0</text>
<text x="157.3" y="116.8">RLYADDR1</text>
<text x="157.3" y="119.2">RLYADDR2</text>
<text x="172.8" y="114.4">RELAY_O2</text>
<text x="172.8" y="119.2">RELAY_O4</text>
<text x="172.9" y="116.8">RELAY_O3</text>
<text x="214.7" y="114.4">W1</text>
<text x="214.7" y="116.8">B</text>
<text x="214.7" y="119.2">O</text>
<text x="172.8" y="124">RELAY_O6</text>
<text x="172.9" y="121.5">RELAY_O5</text>
<text x="214.7" y="121.5">W2</text>
<text x="214.7" y="124">Y2</text>
<text x="180.8" y="129.9">RC</text>
<text x="214.7" y="129.9">RC</text>
<text x="178.7" y="134.7">COM</text>
<text x="180.6" y="132.3">RH</text>
<text x="214.7" y="132.3">RH</text>
<text x="214.7" y="134.7">C</text>
</g>
<g font-size="2.2" fill="#0b5394">
<text x="249.3" y="109.6">RELAY_O0 -&gt;Y1</text>
<text x="249.3" y="112">RELAY_O1 -&gt;G</text>
<text x="249.3" y="114.4">RELAY_O2 -&gt;W1</text>
<text x="249.3" y="116.8">RELAY_O3 -&gt;B</text>
<text x="249.3" y="119.2">RELAY_O4 -&gt;O</text>
<text x="249.3" y="121.5">RELAY_O5 -&gt;W2</text>
<text x="249.3" y="124">RELAY_O6 -&gt;Y2</text>
<text x="249.3" y="126.3">RC -&gt; 24VAC</text>
<text x="249.3" y="128.7">RH -&gt; RH</text>
<text x="249.3" y="131.1">C -&gt; COM</text>
<text x="117.9" y="146.6">Relays,depending on thechannel,switchbetweenCOM and 24VACorRHwire.</text>
<text x="117.9" y="151.4">Y, G, Oare switchedbetwenCOM and 24VAC(RC)</text>
<text x="117.9" y="153.8">W, Bare switchedbetweenCOM and RHwire</text>
<text x="117.9" y="158.6">IfC-wire is absent, 24VAC is absent, only W and B are switched to RH wire.</text>
</g>
</svg>
